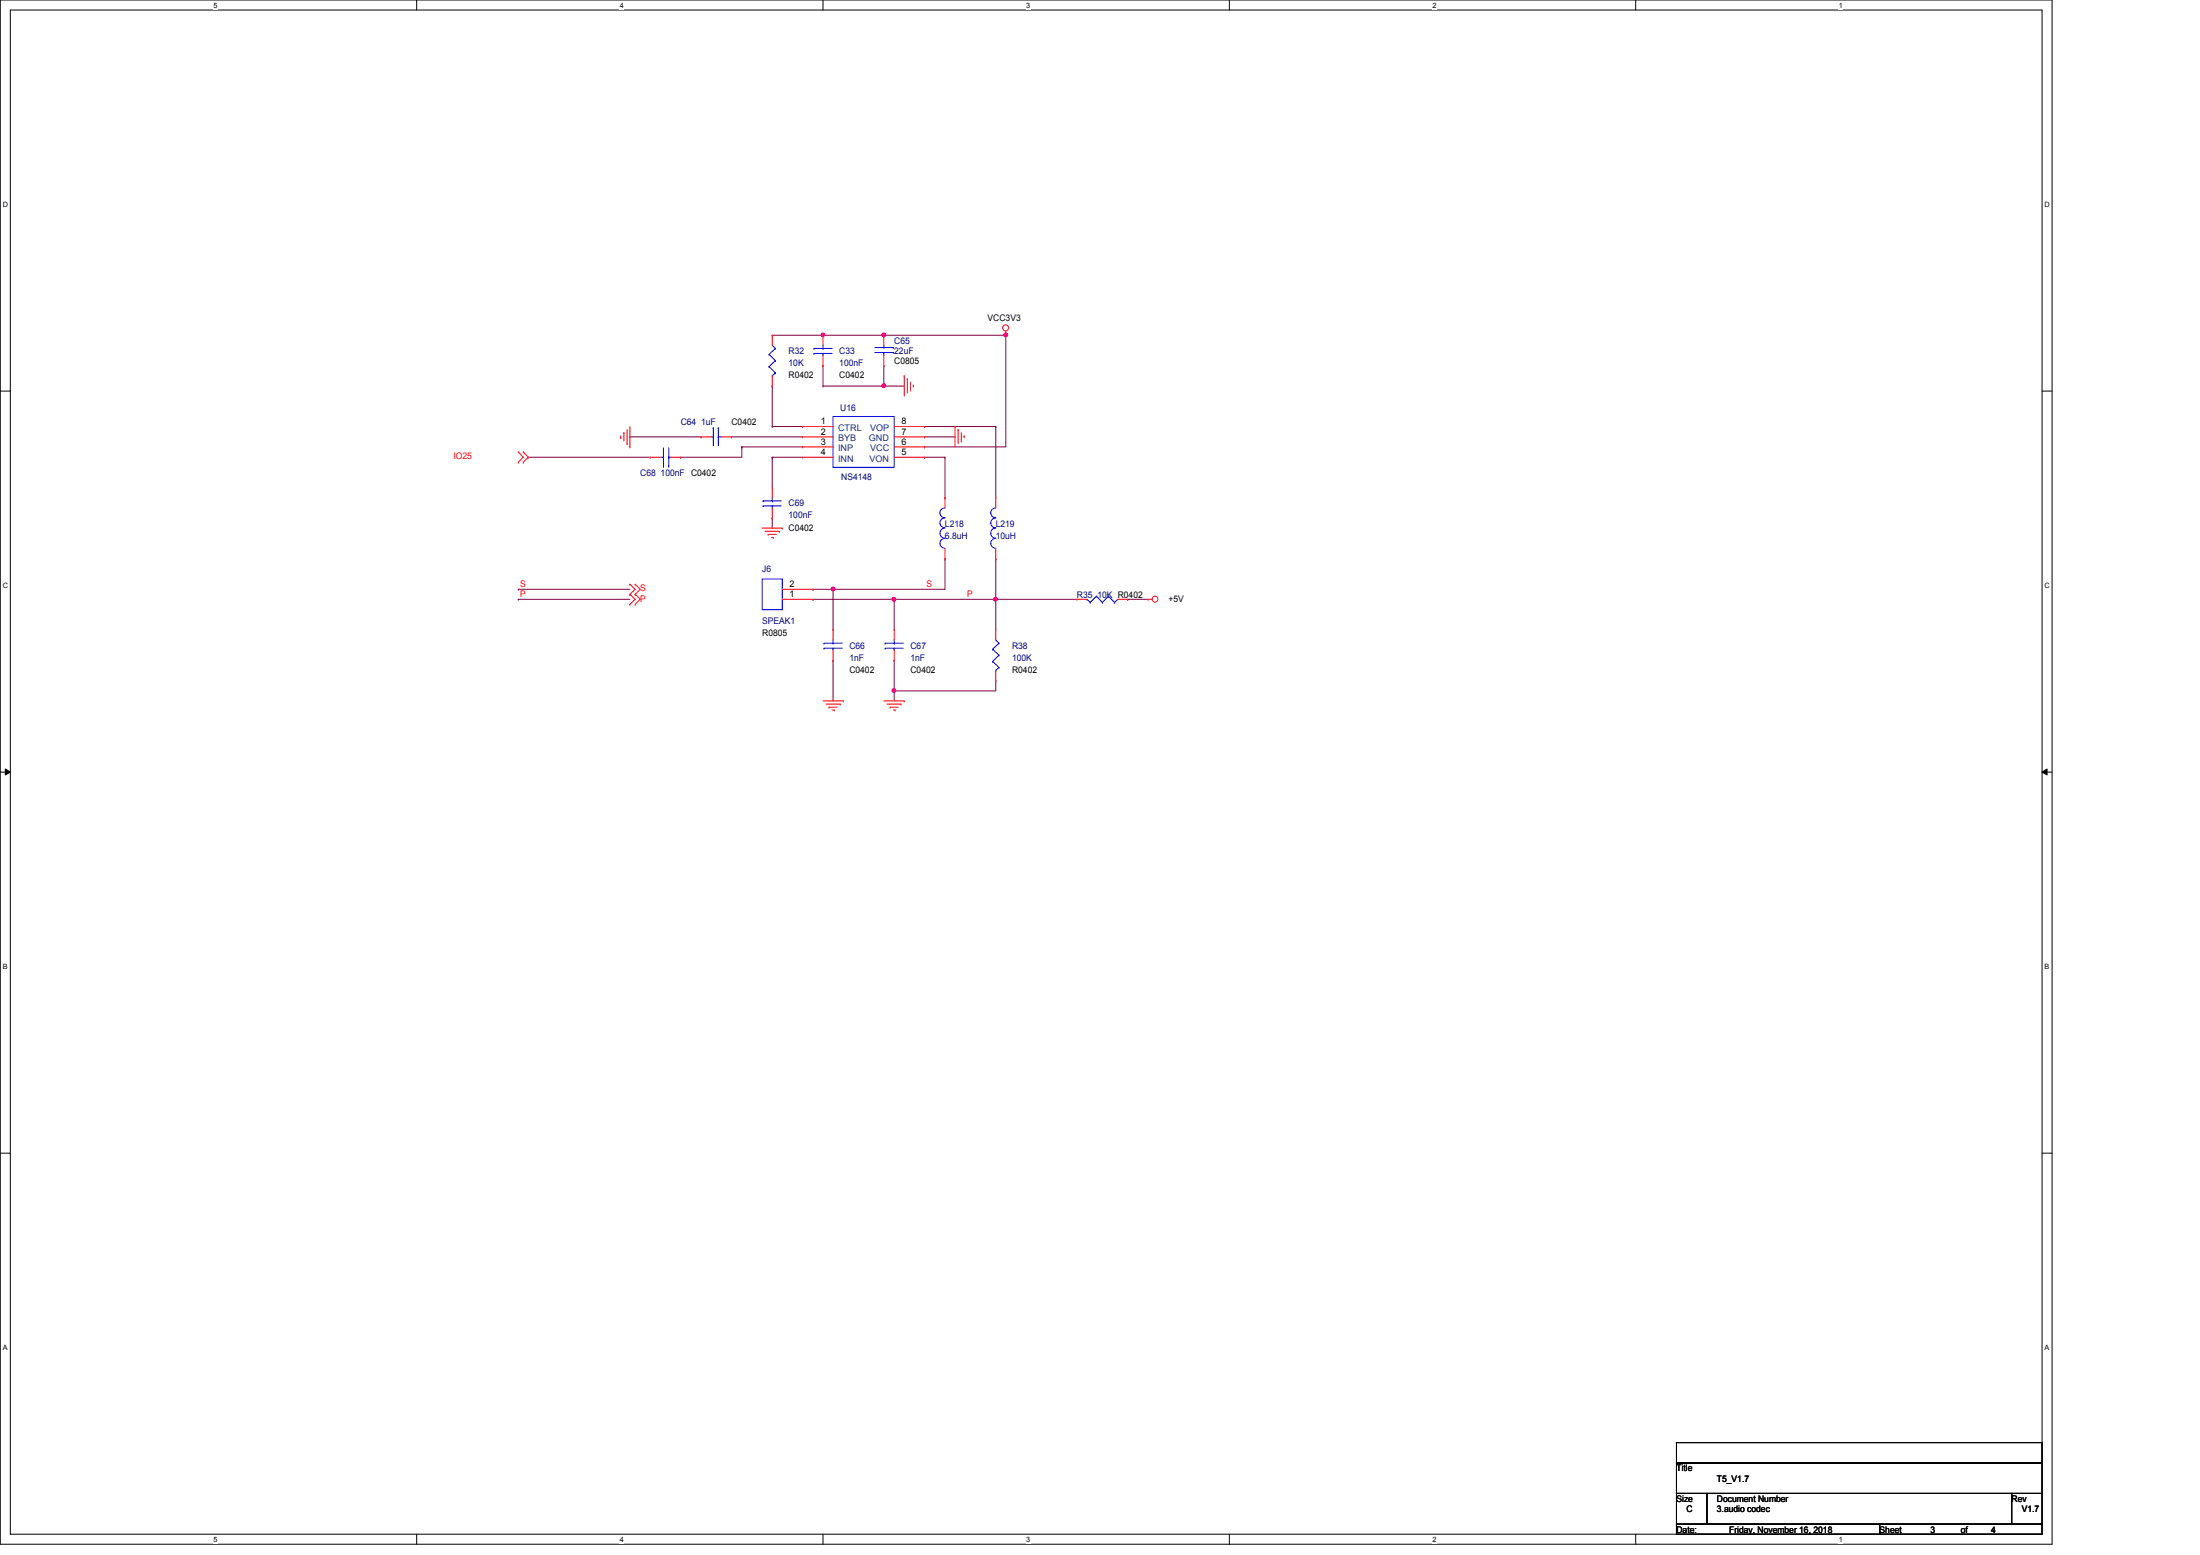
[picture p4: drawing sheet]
<svg xmlns="http://www.w3.org/2000/svg" width="297mm" height="210mm" viewBox="0 0 297 210" stroke-linecap="round" stroke-linejoin="round" font-family="sans-serif">
<path d="M0 0h277.1v208.4h-277.1zM1.4 1.4h274.3v205.7h-274.3z" fill="none" stroke="#000" stroke-width=".14"/>
<g fill="#fff">
<path d="M28.8 .1h.6v1.1h-.6z"/>
<path d="M28.8 207.2h.6v1.1h-.6z"/>
</g>
<path d="M56.3 0v1.4M56.3 207.1v1.3" fill="none" stroke="#000" stroke-width=".14"/>
<g fill="#fff">
<path d="M83.7 .1h.5v1.1h-.5z"/>
<path d="M83.7 207.2h.5v1.1h-.5z"/>
</g>
<path d="M111.1 0v1.4M111.1 207.1v1.3" fill="none" stroke="#000" stroke-width=".14"/>
<g fill="#fff">
<path d="M138.6 .1h.5v1.1h-.5z"/>
<path d="M138.6 207.2h.5v1.1h-.5z"/>
</g>
<path d="M166 0v1.4M166 207.1v1.3" fill="none" stroke="#000" stroke-width=".14"/>
<g fill="#fff">
<path d="M193.4 .1h.6v1.1h-.6z"/>
<path d="M193.4 207.2h.6v1.1h-.6z"/>
</g>
<path d="M220.8 0v1.4M220.8 207.1v1.3" fill="none" stroke="#000" stroke-width=".14"/>
<g fill="#fff">
<path d="M248.3 .1h.5v1.1h-.5z"/>
<path d="M248.3 207.2h.5v1.1h-.5z"/>
<path d="M.4 27.1h.7v1.1h-.7z"/>
<path d="M276.1 27.1h.7v1.1h-.7z"/>
<path d="M.4 78.5h.7v1.1h-.7z"/>
<path d="M276.1 78.5h.7v1.1h-.7z"/>
</g>
<path d="M0 52.8h1.4M275.7 52.8h1.4" fill="none" stroke="#000" stroke-width=".14"/>
<g fill="#fff">
<path d="M.4 129.9h.6v1.1h-.6z"/>
<path d="M276.1 129.9h.6v1.1h-.6z"/>
</g>
<path d="M0 104.2h1.4M.7 103.8l.7 .4-.7 .4zM275.7 104.2l.7-.4v.8zM275.7 104.2h1.4" fill="none" stroke="#000" stroke-width=".14"/>
<path d="M.7 103.8l.7 .4-.7 .4zM275.7 104.2l.7-.4v.8z" fill="#000"/>
<g fill="#fff">
<path d="M.4 181.4h.6v1.1h-.6z"/>
<path d="M276.1 181.4h.6v1.1h-.6z"/>
</g>
<path d="M0 155.7h1.4M275.7 155.7h1.4" fill="none" stroke="#000" stroke-width=".14"/>
<path d="M85 59h.1M85 59h9.7M98.8 59h.1M98.8 59h9.6M104.3 52.1h.1M104.3 57.6h.1M104.3 52.1v5.5M104.3 57.6h4.1M111.1 45.3h.1M111.1 45.3h8.2" fill="none" stroke="#7f003f" stroke-width=".14"/>
<circle cx="119.3" cy="45.2" r=".26" fill="#f0f"/>
<circle cx="119.3" cy="45.2" r=".26" fill="none" stroke="#f0f" stroke-width=".14"/>
<path d="M110.9 45h.2l.2 .1v.3l-.2 .1-.2-.1z" fill-rule="evenodd" fill="#f0f"/>
<path d="M110.9 45h.2l.2 .1v.3l-.2 .1-.2-.1z" fill="none" stroke="#f0f" stroke-width=".14"/>
<path d="M111.1 49.4h.1M111.1 49.4v2.7M119.3 52.1h.1M119.3 52.1h2.8" fill="none" stroke="#7f003f" stroke-width=".14"/>
<circle cx="119.3" cy="52.1" r=".26" fill="#f0f"/>
<circle cx="119.3" cy="52.1" r=".26" fill="none" stroke="#f0f" stroke-width=".14"/>
<path d="M119.3 49.4h.1M119.3 45.3h.1M119.3 49.4v2.7M119.3 45.3h16.5M124.8 59h.1M124.8 59h4.1M135.8 45.3h.1M135.8 45.3v15h-11M124.8 60.3h.1" fill="none" stroke="#7f003f" stroke-width=".14"/>
<circle cx="135.8" cy="45.2" r=".26" fill="#f0f"/>
<circle cx="135.8" cy="45.2" r=".26" fill="none" stroke="#f0f" stroke-width=".14"/>
<path d="M124.8 57.6h.1M124.8 57.6h9.6M134.4 57.6h.1M134.4 57.6v9.6M112.5 79.5h.1M112.5 79.5h15.1M124.8 61.7h.1M124.8 61.7h2.8M127.6 61.7h.1M127.6 61.7v5.5" fill="none" stroke="#7f003f" stroke-width=".14"/>
<circle cx="112.5" cy="79.5" r=".26" fill="#f0f"/>
<circle cx="112.5" cy="79.5" r=".26" fill="none" stroke="#f0f" stroke-width=".14"/>
<path d="M127.6 75.4h.1M127.6 75.4v4.1M109.8 80.9h.1M109.8 80.9h10.9M120.7 80.9h.1M120.7 80.9v4.1M134.4 80.9h.1M134.4 80.9h11" fill="none" stroke="#7f003f" stroke-width=".14"/>
<circle cx="134.4" cy="80.9" r=".26" fill="#f0f"/>
<circle cx="134.4" cy="80.9" r=".26" fill="none" stroke="#f0f" stroke-width=".14"/>
<path d="M112.5 79.5h.1M112.5 79.5v5.5M112.5 89.2h.1M112.5 89.2v5.4M120.7 89.2h.1M120.7 93.3h.1M120.7 89.2v4.1M134.4 80.9h.1M134.4 91.9h.1M134.4 80.9v4.1M134.4 91.9v1.4h-13.7" fill="none" stroke="#7f003f" stroke-width=".14"/>
<circle cx="120.7" cy="93.2" r=".26" fill="#f0f"/>
<circle cx="120.7" cy="93.2" r=".26" fill="none" stroke="#f0f" stroke-width=".14"/>
<g fill="none" stroke="#7f003f" stroke-width=".14">
<path d="M111.1 52.1h.1M111.1 52.1h8.2M71.3 61.7h.1M71.3 61.7h16.5M91.9 61.7h.1M100.2 60.3h.1M100.2 60.3v1.4h-8.3M100.2 60.3h8.2M104.3 61.7h.1M104.3 69.9h.1M104.3 61.7h4.1M104.3 61.7v4.1"/>
<path d="M104.3 69.9v1.4M109.8 79.5h.1M109.8 79.5h2.7M120.7 93.3h.1M120.7 80.9h.1M120.7 93.3v1.3M120.7 80.9h13.7M152.3 80.9h.1M152.3 80.9h2.7"/>
</g>
<circle cx="120.7" cy="80.9" r=".26" fill="#f0f"/>
<circle cx="120.7" cy="80.9" r=".26" fill="none" stroke="#f0f" stroke-width=".14"/>
<path d="M104.3 45.3h.1M104.3 45.3h6.8M70 79.5h.1M70 79.5h15M134.4 75.4h.1M134.4 75.4v5.5M70 80.9h.1M70 80.9h15" fill="none" stroke="#7f003f" stroke-width=".14"/>
<g fill="none" stroke="#f00" stroke-width=".14">
<path d="M83.8 59.1h.1M83.8 58.8v.3M84.2 58.4h.1M84.2 58.4v1.1M84.7 59.9h.1M84.7 58v1.9M85 57.6v2.7M94.7 59h.1M94.7 59h1.4M97.4 59h1.4M98.8 59h.1M104.3 45.3h.1"/>
<path d="M104.3 52.1h.1M104.3 45.3v1.3M104.3 50.7v1.4M108.4 57.6h.1M108.4 59h.1M108.4 59h4.1M108.4 57.6h4.1M111.1 49.4h.1M111.1 45.3h.1M111.1 45.3v1.3M111.1 48v1.4M119.3 45.3h.1"/>
<path d="M119.3 49.4h.1M119.3 45.3v1.3M119.3 48v1.4M120.7 59h4.1M120.7 57.6h4.1M122.1 50.7h.1M122.1 50.7v2.8M122.5 51.1h.1M122.5 51.1v1.9M122.9 52.7h.1M122.9 51.6v1.1M123.3 52h.1"/>
<path d="M123.3 52v.2M124.8 59h.1M124.8 57.6h.1M128.9 57.6h.1M128.9 57.6v2.7M129.4 58h.1M129.4 58v1.9M129.8 59.5h.1M129.8 58.4v1.1M130.2 58.8h.1M130.2 58.8v.3M135.8 45.3h.1"/>
<path d="M135.8 44.7v.6M70 61h.1M70 62.4h.1M70 61l.7 .7-.7 .7M70.7 62.4h.1M70.7 61h.1M70.7 61l.6 .7-.6 .7M85 60.3h.1M85 78.9h.1M85 78.9l.8 .6-.8 .7M85.8 78.9h.1M85.8 78.9l.6 .6-.6 .7"/>
<path d="M87.8 61.7h.1M87.8 61.7h1.4M90.5 61.7h1.4M91.9 61.7h.1M102.9 71.3h2.7M103.3 71.7h1.9M103.7 72.1h.1M103.7 72.1h1.1M104.1 72.6h.3M104.3 69.9h.1M104.3 65.8h.1M104.3 65.8v1.4"/>
<path d="M104.3 68.6v1.3M104.4 72.6h.1M105.2 71.7h.1M105.6 71.3h.1M105.6 79.5h4.2M108.4 60.3h.1M108.4 61.7h.1M108.4 60.3h4.1M108.4 61.7h4.1M109.8 79.5h.1M120.7 60.3h4.1M120.7 61.7h4.1"/>
<path d="M124.8 61.7h.1M124.8 60.3h.1M127.6 75.4h.1M127.6 67.2h.1M127.6 67.2v1.4M127.6 74v1.4M134.4 75.4h.1M134.4 67.2h.1M134.4 67.2v1.4M134.4 74v1.4M85 80.2h.1M85 81.6h.1"/>
<path d="M85 80.2l.8 .7-.8 .7M85.8 80.2h.1M85.8 81.6h.1M85.8 80.2l.6 .7-.6 .7M105.6 80.9h4.2M109.8 80.9h.1M111.1 94.6h2.8M111.5 95h1.9M111.9 95.5h.1M111.9 95.5h1.1M112.3 95.8h.3M112.5 89.2h.1"/>
<path d="M112.5 85h.1M112.5 85v1.4M112.5 87.8v1.4M112.6 95.8h.1M113.4 95h.1M113.9 94.6h.1M119.3 94.6h2.8M119.8 95h1.9M120.2 95.5h.1M120.2 95.5h1.1M120.6 95.8h.3M120.7 89.2h.1"/>
<path d="M120.7 85h.1M120.7 85v1.4M120.7 87.8v1.4M120.9 95.8h.1M121.7 95h.1M122.1 94.6h.1M134.4 85h.1M134.4 91.9h.1M134.4 85v1.4M134.4 90.5v1.4M145.4 80.9h.1M145.4 80.9h1.4"/>
<path d="M150.9 80.9h1.4M152.3 80.9h.1M155 80.9h.1M155 80.9h.6"/>
<circle cx="135.8" cy="44.3" r=".4"/>
<circle cx="155.9" cy="80.9" r=".39"/>
</g>
<path d="M226.4 194.7h49.3v2.8h-49.3zM226.4 197.5h49.3v4.1h-49.3zM226.4 201.6h4.1v4.1h-4.1zM226.4 205.7h27.4v1.4h-27.4zM230.5 201.6h41.1v4.1h-41.1zM253.8 205.7h21.9v1.4h-21.9zM271.6 201.6h4.1v4.1h-4.1z" fill="none" stroke="#000" stroke-width=".14"/>
<g fill="none" stroke="#00f" stroke-width=".14">
<path d="M96.1 59h.2M96.3 59h.1M96.3 57.7h.1M96.3 57.7v2.5M97 57.7h.1M97 59h.1M97 59h.4M97 57.7v2.5M103.8 47.8h.1M103.8 49.5h.1M103.8 47.8l.9 .9M103.8 49.5l.9 .8"/>
<path d="M104.3 50.7h.1M104.3 46.6l.4 .4M104.7 47h.1M104.7 48.7h.1M104.7 50.3h.1M104.7 47l-.9 .8M104.7 48.7l-.9 .8M104.7 50.3l-.4 .4M109.9 47h.1M109.9 47.7h.1M109.9 47h2.4M109.9 47.7h2.4"/>
<path d="M111.1 47.7h.1M111.1 47h.1M111.1 46.6v.4M111.1 47.7v.3M112.5 56.2h8.2v6.9h-8.2zM118.1 47.6h2.5M118.1 46.9h2.5M119.3 46.9h.1M119.3 47.6h.1M119.3 46.6v.3M119.3 47.6v.4M120.6 47.6h.1"/>
<path d="M120.6 46.9h.1M89.2 61.7h.4M89.6 62.9h.1M89.6 61.7h.1M89.6 60.5v2.4M90.3 61.7h.1M90.3 62.9h.1M90.3 61.7h.2M90.3 60.5v2.4M102.9 78.1h2.7v4.2h-2.7zM103 67.6h.1M103 68.3h.1"/>
<path d="M103 67.6h2.5M103 68.3h2.5M104.3 68.3h.1M104.3 67.6h.1M104.3 67.2v.4M104.3 68.3v.3M127.6 72.7a.66 .66 0 0 0-.7 .6 .66 .66 0 0 0 .7 .7M127.6 71.3a.68 .68 0 0 0-.7 .7 .68 .68 0 0 0 .7 .6M127.6 69.9a.66 .66 0 0 0-.7 .7 .66 .66 0 0 0 .7 .6M127.6 68.6a.66 .66 0 0 0-.7 .6 .66 .66 0 0 0 .7 .7M134.4 72.7a.66 .66 0 0 0-.6 .6 .66 .66 0 0 0 .6 .7M134.4 71.3a.68 .68 0 0 0-.6 .7 .68 .68 0 0 0 .6 .6"/>
<path d="M134.4 69.9a.66 .66 0 0 0-.6 .7 .66 .66 0 0 0 .6 .6M134.4 68.6a.66 .66 0 0 0-.6 .6 .66 .66 0 0 0 .6 .7M111.2 86.8h.1M111.2 87.5h.1M111.2 86.8h2.5M111.2 87.5h2.5M112.5 87.5h.1M112.5 86.8h.1M112.5 86.4v.4M112.5 87.5v.3M119.5 86.8h.1M119.5 87.5h.1"/>
<path d="M119.5 86.8h2.5M119.5 87.5h2.5M120.7 87.5h.1M120.7 86.8h.1M120.7 86.4v.4M120.7 87.5v.3M134 87.6h.1M134 89.3h.1M134 87.6l.9 .8M134 89.3l.9 .8M134.4 90.5h.1M134.4 86.4l.5 .4"/>
<path d="M134.9 86.8h.1M134.9 88.4h.1M134.9 90.1h.1M134.9 86.8l-.9 .8M134.9 88.4l-.9 .9M134.9 90.1l-.5 .4M146.8 80.9h.1M146.8 80.9l.4 .4M147.2 81.3h.1M148 80.5h.1M148 80.5l.8 .8M148 80.5l-.8 .8"/>
<path d="M148.8 81.3h.1M149.6 80.5h.1M149.6 80.5l.9 .8M149.6 80.5l-.8 .8M150.5 81.3h.1M150.9 80.9l-.4 .4"/>
</g>
<circle cx="119.3" cy="45.2" r=".26" fill="#f0f"/>
<circle cx="119.3" cy="45.2" r=".26" fill="none" stroke="#f0f" stroke-width=".14"/>
<path d="M110.9 45h.2l.2 .1v.3l-.2 .1-.2-.1z" fill-rule="evenodd" fill="#f0f"/>
<path d="M110.9 45h.2l.2 .1v.3l-.2 .1-.2-.1z" fill="none" stroke="#f0f" stroke-width=".14"/>
<circle cx="119.3" cy="52.1" r=".26" fill="#f0f"/>
<circle cx="119.3" cy="52.1" r=".26" fill="none" stroke="#f0f" stroke-width=".14"/>
<circle cx="135.8" cy="45.2" r=".26" fill="#f0f"/>
<circle cx="135.8" cy="45.2" r=".26" fill="none" stroke="#f0f" stroke-width=".14"/>
<circle cx="112.5" cy="79.5" r=".26" fill="#f0f"/>
<circle cx="112.5" cy="79.5" r=".26" fill="none" stroke="#f0f" stroke-width=".14"/>
<circle cx="134.4" cy="80.9" r=".26" fill="#f0f"/>
<circle cx="134.4" cy="80.9" r=".26" fill="none" stroke="#f0f" stroke-width=".14"/>
<circle cx="120.7" cy="93.2" r=".26" fill="#f0f"/>
<circle cx="120.7" cy="93.2" r=".26" fill="none" stroke="#f0f" stroke-width=".14"/>
<circle cx="120.7" cy="80.9" r=".26" fill="#f0f"/>
<circle cx="120.7" cy="80.9" r=".26" fill="none" stroke="#f0f" stroke-width=".14"/>
<g font-size="1.2" fill="#00007f">
<text x="106.5" y="47.8">R32</text>
<text x="113.3" y="47.8">C33</text>
<text x="120.7" y="46.4">C65</text>
<text x="120.7" y="47.8">22uF</text>
<text x="106.5" y="49.4">10K</text>
<text x="113.3" y="49.4">100nF</text>
<text x="91.9" y="57.4">C64 1uF</text>
<text x="113.5" y="55.5">U16</text>
<text x="86.4" y="64.2">C68 100nF C0402</text>
<text x="113.6" y="64.8">NS4148</text>
<text x="106.5" y="68.3">C69</text>
<text x="106.5" y="70">100nF</text>
<text x="127.6" y="71.1">L218</text>
<text x="134.4" y="71.1">L219</text>
<text x="102.9" y="77.3">J6</text>
<text x="127.6" y="72.7">6.8uH</text>
<text x="134.4" y="72.7">10uH</text>
<text x="145.4" y="80.7">R35 10K R0402</text>
<text x="102.9" y="84.2">SPEAK1</text>
<text x="114.7" y="87.5">C66</text>
<text x="114.7" y="89.2">1nF</text>
<text x="122.9" y="87.5">C67</text>
<text x="122.9" y="89.2">1nF</text>
<text x="136.6" y="87.5">R38</text>
<text x="136.6" y="89.2">100K</text>
</g>
<g font-size="1.2">
<text x="133.3" y="43.4">VCC3V3</text>
<text x="106.5" y="51.1">R0402</text>
<text x="113.3" y="51.1">C0402</text>
<text x="120.7" y="49.1">C0805</text>
<text x="98.8" y="57.4">C0402</text>
<text x="110.8" y="57.3">1</text>
<text x="110.8" y="58.7">2</text>
<text x="121.7" y="58.7">7</text>
<text x="121.7" y="57.3">8</text>
<text x="110.8" y="60">3</text>
<text x="110.8" y="61.4">4</text>
<text x="121.7" y="61.4">5</text>
<text x="121.7" y="60">6</text>
<text x="106.5" y="71.6">C0402</text>
<text x="106.6" y="80.6">1</text>
<text x="106.6" y="79.2">2</text>
<text x="157.8" y="81.2">+5V</text>
<text x="102.9" y="85.9">R0805</text>
<text x="114.7" y="90.8">C0402</text>
<text x="122.9" y="90.8">C0402</text>
<text x="136.6" y="90.8">R0402</text>
<text x="226.4" y="198.6">Title</text>
<text x="226.4" y="202.7">Size</text>
<text x="231.8" y="202.7">Document Number</text>
<text x="231.8" y="200">T5_V1.7</text>
<text x="271.6" y="202.7">Rev</text>
<text x="226.4" y="206.9">Date:</text>
<text x="227.7" y="204.1">C</text>
<text x="231.8" y="204.1">3.audio codec</text>
<text x="233.5" y="206.9">Friday, November 16, 2018</text>
<text x="253.8" y="206.9">Sheet</text>
<text x="260.6" y="206.9">3</text>
<text x="264.7" y="206.9">of</text>
<text x="268.9" y="206.9">4</text>
<text x="273" y="204.1">V1.7</text>
</g>
<g font-size="1.2" fill="#003f7f">
<text x="113.2" y="58.2">CTRL</text>
<text x="113.2" y="59.6">BYB</text>
<text x="117.3" y="59.6">GND</text>
<text x="117.5" y="58.2">VOP</text>
<text x="113.2" y="60.9">INP</text>
<text x="113.2" y="62.3">INN</text>
<text x="117.4" y="62.3">VON</text>
<text x="117.5" y="60.9">VCC</text>
</g>
<g font-size="1.2" fill="#f00">
<text x="61.2" y="62">IO25</text>
<text x="70.2" y="80.6">P</text>
<text x="70.2" y="79.3">S</text>
<text x="86.4" y="79.8">S</text>
<text x="86.4" y="81.2">P</text>
<text x="125.1" y="79.3">S</text>
<text x="130.6" y="80.6">P</text>
</g>
<g font-size="1">
<text x="28.8" y="1">5</text>
<text x="83.7" y="1">4</text>
<text x="138.6" y="1">3</text>
<text x="193.4" y="1">2</text>
<text x="248.3" y="1">1</text>
<text x=".4" y="27.9">D</text>
<text x="276.1" y="27.9">D</text>
<text x=".4" y="79.4">C</text>
<text x="276.1" y="79.4">C</text>
<text x=".4" y="130.8">B</text>
<text x="276.1" y="130.8">B</text>
<text x=".4" y="182.2">A</text>
<text x="276.1" y="182.2">A</text>
<text x="28.8" y="208.1">5</text>
<text x="83.7" y="208.1">4</text>
<text x="138.6" y="208.1">3</text>
<text x="193.4" y="208.1">2</text>
<text x="248.3" y="208.1">1</text>
</g>
</svg>
